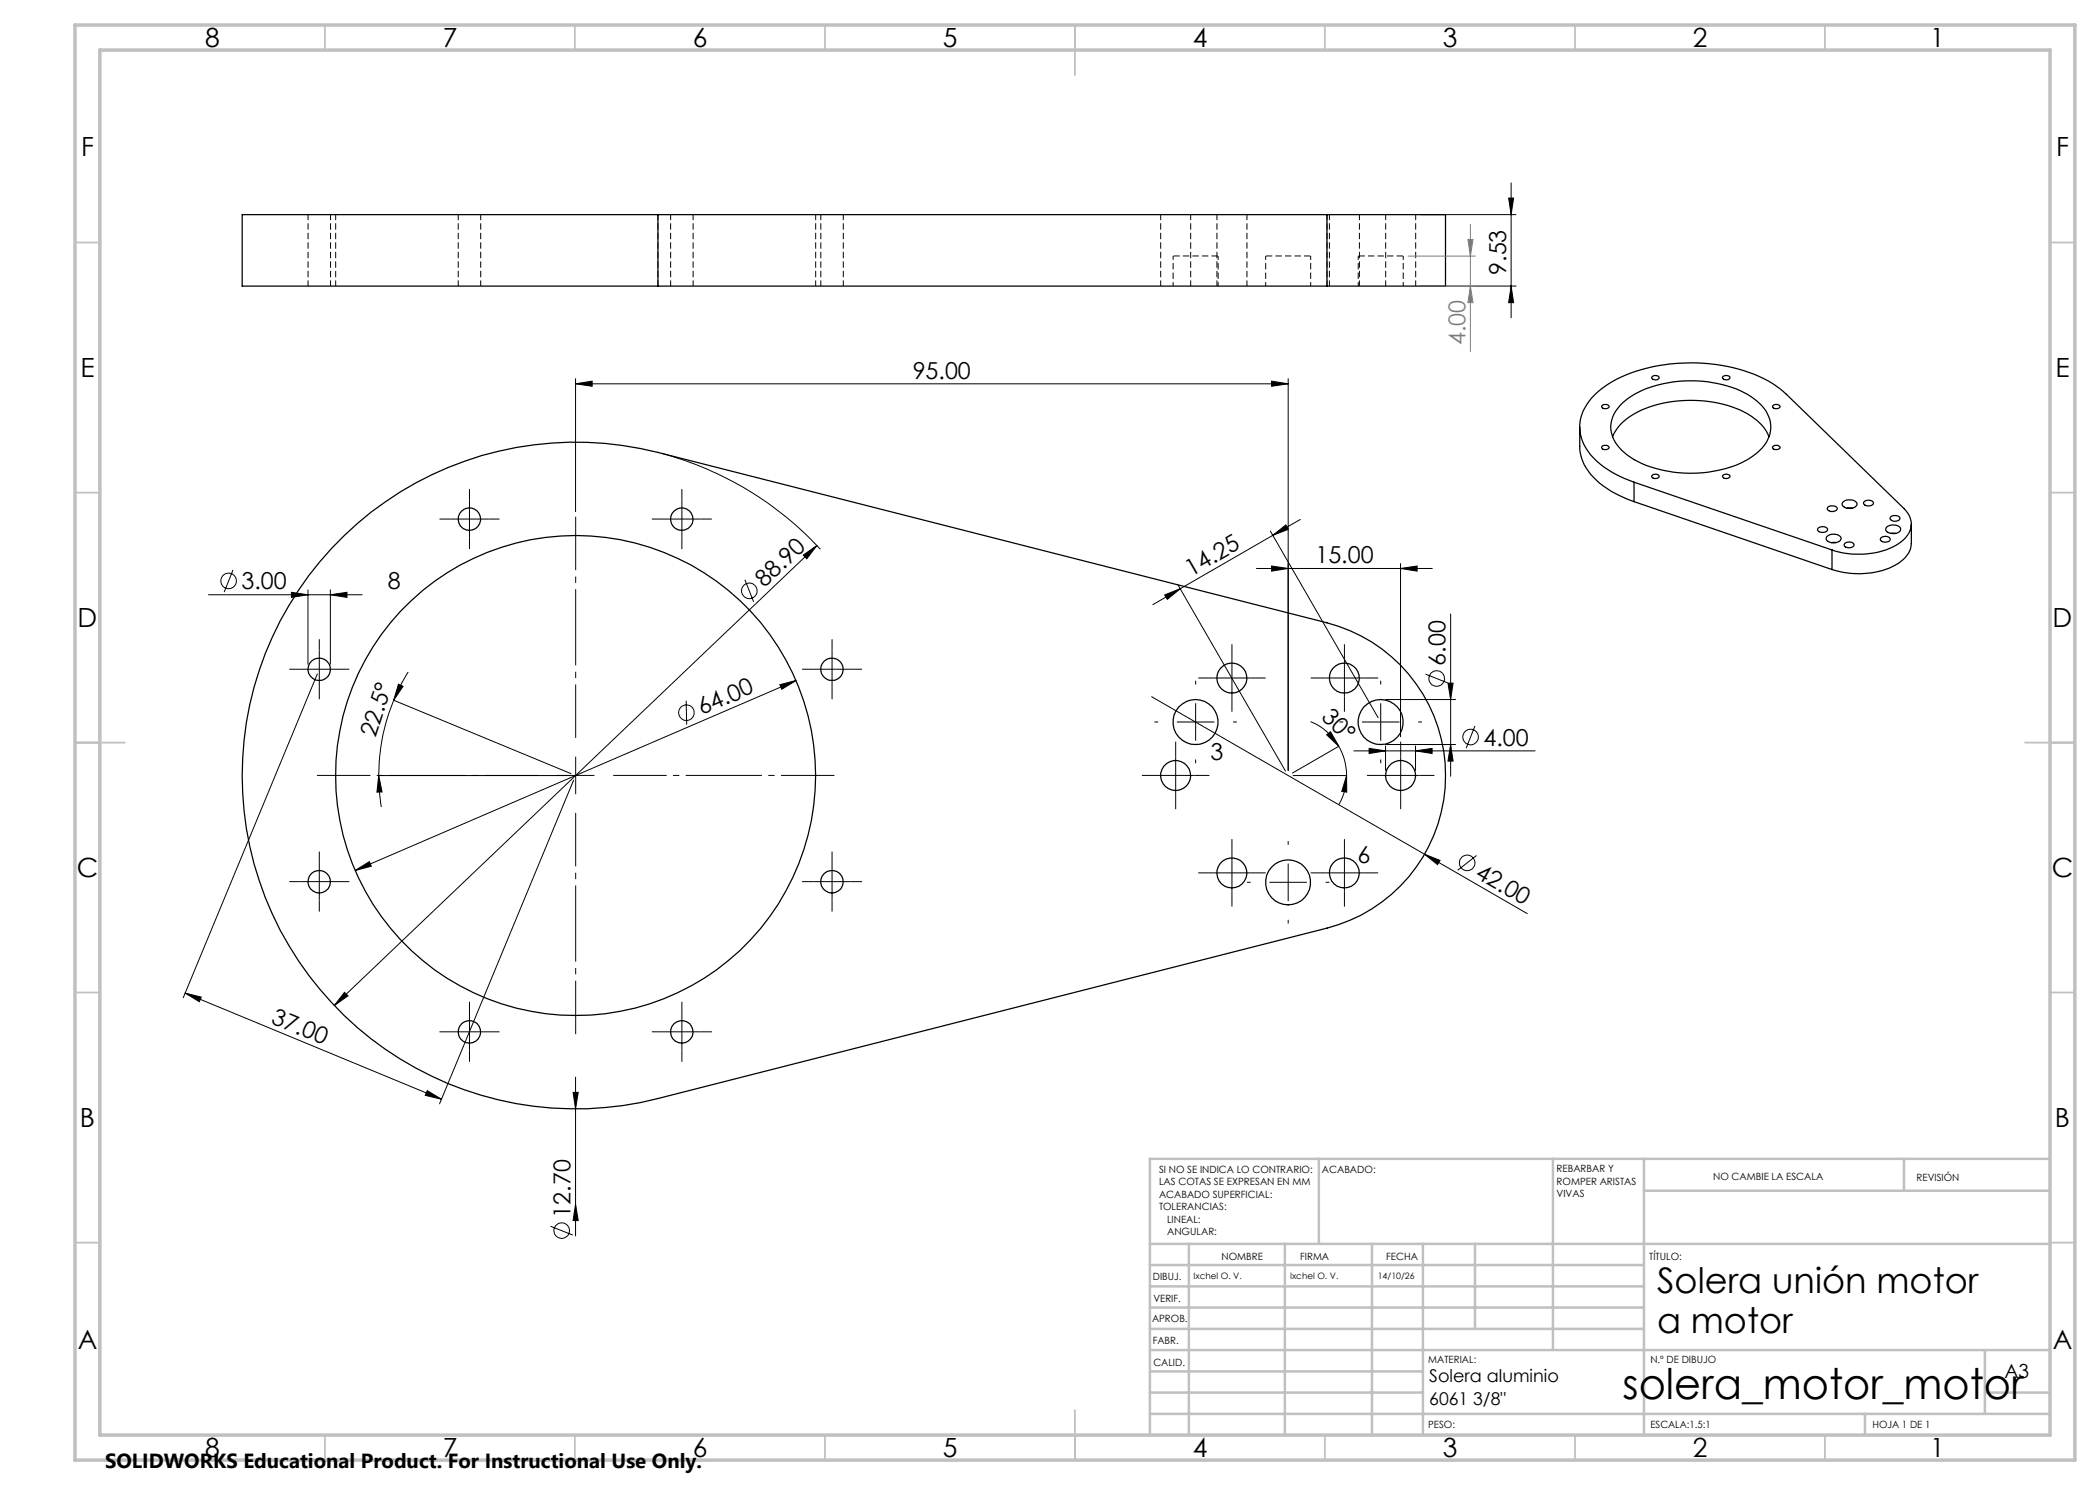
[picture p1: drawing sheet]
<svg xmlns="http://www.w3.org/2000/svg" width="420mm" height="297mm" viewBox="0 0 420 297" stroke-linecap="round" stroke-linejoin="round" font-family="sans-serif">
<g fill="none" stroke="#000" stroke-width=".25">
<path d="M131.6 42.9h-83.2v14.3h83.2M131.6 42.9v14.3M131.6 57.2h133.8M131.6 42.9h133.8M265.4 42.9h23.7v14.3h-23.7M265.4 42.9v14.3M330.4 75.3a.85 .85 0 0 1 1.4 .3 .89 .89 0 0 1-1.5-.1zM344.7 75.2a.96 .96 0 0 1 1.3 .3 .84 .84 0 0 1-.8 .5 .84 .84 0 0 1-.7-.5zM315.9 85.4v3.9a9.5 9.5 0 0 0 4 7.3 22.9 22.9 0 0 0 6.9 3.7M320.4 81.1a.85 .85 0 0 1 1.4 .3 .89 .89 0 0 1-1.5-.1zM320.4 89.3a.81 .81 0 0 1 1.4 .3 .87 .87 0 0 1-1.5-.2zM322.5 87.3a10.6 10.6 0 0 1 6.7-5.6 25.5 25.5 0 0 1 20.3 1.1 9.1 9.1 0 0 1 4.3 4.5"/>
<path d="M324.4 80.7a18.8 18.8 0 0 1 11.3-4.4 24 24 0 0 1 14.5 3 7.9 7.9 0 0 1 4 5.8 7 7 0 0 1-3.4 5.9 22.8 22.8 0 0 1-15.1 3.5 18.2 18.2 0 0 1-11.8-4.9 6 6 0 0 1 .5-8.9zM326.8 96.4a18.2 18.2 0 0 1-9.6-6.7 8 8 0 0 1 1.1-10 22.3 22.3 0 0 1 12.1-6.3 35.2 35.2 0 0 1 23.2 2.8l2.4 1.5 1.3 1.1 23.5 22.9a4 4 0 0 1-.1 6.3 15.3 15.3 0 0 1-13.6 2.2l-.7-.2M326.8 96.4l39.6 13.6M326.8 96.4v3.9M330.4 95.1a.81 .81 0 0 1 1.4 .3 .87 .87 0 0 1-1.5-.2zM344.6 95.1a.8 .8 0 0 1 .8-.3 .8 .8 0 0 1 .6 .6 .88 .88 0 0 1-1.5-.2zM354.6 89.3a.81 .81 0 0 1 1.4 .3 .87 .87 0 0 1-1.5-.2zM354.6 81.1a.85 .85 0 0 1 1.4 .3 .89 .89 0 0 1-1.5-.1zM68.8 107.1a66.5 66.5 0 0 1 62.8-16.6l133.8 34.1a31.5 31.5 0 0 1 23.7 30.5 31.5 31.5 0 0 1-23.7 30.5l-133.8 34.1a66.7 66.7 0 0 1-74.7-32.1 66.7 66.7 0 0 1 11.9-80.5zM326.8 100.3l39.6 13.6M363.6 105.7a1.2 1.2 0 0 1 1.9 .3 1.2 1.2 0 0 1-2-.1zM365.4 107.3a1.97 1.97 0 0 1 2.8 .3 1.42 1.42 0 0 1-2 .9l-.9-.5-.1-.3z"/>
<path d="M365.5 101.5a1.39 1.39 0 0 1 2 .1 1.11 1.11 0 0 1-1 .7 1.11 1.11 0 0 1-1.1-.6zM366.2 108.5h1M366.4 110v3.9M368.6 100.4a1.99 1.99 0 0 1 2.8 .3 1.48 1.48 0 0 1-2 .9l-.9-.5-.1-.3zM369.1 108.6a1.13 1.13 0 0 1 1.7 .4 1.16 1.16 0 0 1-2 0zM369.4 101.6h1M373 100.2a1.13 1.13 0 0 1 1.7 .5 1.21 1.21 0 0 1-2-.1zM376.2 107.6a1.26 1.26 0 0 1 1.8 .2 1.11 1.11 0 0 1-1.8 .4l-.1-.3zM377.5 105.3a2.21 2.21 0 0 1 2.5 .2 .91 .91 0 0 1-1 1.2 1.82 1.82 0 0 1-1.8-.7v-.4zM378.1 103.4a1.34 1.34 0 0 1 1.9 .2 1.11 1.11 0 0 1-1.9 .4l-.1-.3zM378.1 106.7h1M382.3 104.8v3.9a5.6 5.6 0 0 1-3.7 4.6 16.9 16.9 0 0 1-12.2 .6"/>
<circle cx="93.9" cy="103.8" r="2.25"/>
<circle cx="136.3" cy="103.8" r="2.25"/>
<circle cx="63.8" cy="133.9" r="2.25"/>
<circle cx="166.4" cy="133.9" r="2.25"/>
<circle cx="246.4" cy="135.6" r="3"/>
<circle cx="268.9" cy="135.6" r="2.99"/>
<circle cx="115.1" cy="155.1" r="48"/>
<circle cx="235.1" cy="155.1" r="3"/>
<circle cx="239.1" cy="144.4" r="4.5"/>
<circle cx="276.1" cy="144.4" r="4.5"/>
<circle cx="280.1" cy="155.1" r="2.99"/>
<circle cx="63.8" cy="176.3" r="2.26"/>
<circle cx="166.4" cy="176.3" r="2.26"/>
<circle cx="246.4" cy="174.6" r="3"/>
<circle cx="257.6" cy="176.5" r="4.5"/>
<circle cx="268.9" cy="174.6" r="2.99"/>
<circle cx="93.9" cy="206.4" r="2.25"/>
<circle cx="136.3" cy="206.4" r="2.25"/>
</g>
<g fill="none" stroke="#000" stroke-width=".2" stroke-dasharray="1.3 .6" stroke-dashoffset=".2" stroke-linecap="butt">
<path d="M61.6 42.9v14.3M66.1 57.2v-14.3M67.1 42.9v14.3M91.6 42.9v14.3M96.1 57.2v-14.3M131.6 57.2v-14.3M134.1 42.9v14.3M138.6 57.2v-14.3M163.1 57.2v-14.3M164.2 42.9v14.3M168.7 57.2v-14.3M232.1 42.9v14.3"/>
<path d="M238.1 57.2v-14.3M243.4 42.9v14.3M249.4 57.2v-14.3M265.4 57.2v-14.3M265.9 42.9v14.3M271.9 57.2v-14.3M277.1 42.9v14.3M283.1 57.2v-14.3"/>
</g>
<path d="M243.6 51.2h-9M262.1 51.2h-9M280.6 51.2h-9" fill="none" stroke="#000" stroke-width=".2" stroke-dasharray="1.3 .6" stroke-dashoffset="-.1" stroke-linecap="butt"/>
<path d="M234.6 51.2v6M243.6 57.2v-6M253.1 51.2v6M262.1 57.2v-6M271.6 51.2v6M280.6 57.2v-6" fill="none" stroke="#000" stroke-width=".2" stroke-dasharray="1.3 .6" stroke-dashoffset=".5" stroke-linecap="butt"/>
<g fill="none" stroke="#000" stroke-width=".2">
<path d="M301.7 39.6h1l-.5 3.3zM302.2 36.6v27M284.1 42.9h19.1M284.1 57.2h19.1M302.2 57.2l.5 3.3h-1zM115.1 76.8l3.3-.6v1.1zM115.1 75.7v26.6M115.1 76.8h142.5M254.3 76.2l3.3 .6-3.3 .5zM257.6 75.7v78.4M132.5 90.7a66.8 66.8 0 0 1 31.6 19.2M41.7 119h30.7"/>
<path d="M46.6 114l-1.8 4.4M58.3 118.5l3.3 .5-3.3 .5zM61.6 118v14.9M66.1 119l3.3-.5v1zM66.1 118v14.9M149 116l1.7 4.4M160.7 111l2.7-1.9-2 2.7zM163.4 109.1l-96.5 92M232.9 119l3.1-1.2-2.5 2.1zM235.5 116.9l21.6 37.3M236 117.8l-5.4 3.1M251.3 113.7h35.2"/>
<path d="M254.1 106.2l21.5 37.3M254.3 113.2l3.3 .5-3.3 .5zM254.6 107.1l2.6-2.1 .5 .9zM254.6 107.1l-18.6 10.7M260.1 103.9l-5.5 3.2M280.1 113.7l3.3-.5v1zM280.1 112.7v34.7M63.5 134.8l-26.8 64.7M79.7 136.8l.9 .5-1.9 2.7zM81.6 134.4l-1.2 2.1-1.7 3.5M156 136.9l3.2-.8-2.8 1.8zM159.2 136.1l-88.2 38"/>
<path d="M230.3 139.3l54.6 31.5M277.1 139.9h14M285.1 134.8l4.5 1.8M289.6 136.6h1l-.5 3.3zM290.1 122.8v32.5M75.7 155.1l.7 3.3h-1zM75.7 155.1l.1 2.4 .5 3.9M75.7 155.1h38.4M78.7 140a39 39 0 0 0-3 15.1M78.7 140l35.5 14.7M114.7 156l-26.8 64.8M137.2 140.2l.1 4.7"/>
<path d="M258.6 155.1h10.7M262.1 144.3a11.6 11.6 0 0 1 5.7 5M265.3 147l.8-.7 1.7 3zM267.8 149.3a11.6 11.6 0 0 1 1.5 5.8M267.8 149.3l-9.3 5.3M269.3 155.1v3.3l-.9-.1zM269.3 155.1a11.2 11.2 0 0 1-1.6 5.9M270.8 150.2h36.2M273.8 149.7l3.3 .5-3.3 .5zM277.1 149.2v4.9M277.1 148.9h14M283.1 150.2l3.3-.5v1z"/>
<path d="M283.1 149.2v4.9M290.1 148.9l.5 3.3h-1zM295 145.2l-1.8 4.4M71 174.1l2.9-1.8 .4 .9zM284.9 170.8l3.1 1.3-.5 .8zM284.9 170.8l20.6 11.9M295.3 171.1l-3.8 3M37 198.6l3.3 .8-.4 .9zM37 198.6l51.3 21.2M68.9 198.5l.7 .7-2.7 1.9zM85.4 218.1l2.9 1.7-3.2-.7zM114.6 218.5h1l-.5 3.3z"/>
<path d="M115.1 215.4v31.8M110.1 245.2l4.4 1.8M115.1 240.8l.5 3.3h-1z"/>
<circle cx="45.7" cy="116.2" r="1.55"/>
<circle cx="149.9" cy="118.2" r="1.56"/>
<circle cx="287.3" cy="135.7" r="1.55"/>
<circle cx="137.3" cy="142.5" r="1.56"/>
<circle cx="294.1" cy="147.4" r="1.55"/>
<circle cx="293.4" cy="172.6" r="1.55"/>
<circle cx="112.3" cy="246.1" r="1.56"/>
</g>
<g fill="none" stroke="#c0c0c0" stroke-width=".35">
<path d="M65 5v5M115 5v5M165 5v5M215 5v10M265 5v5M315 5v5M365 5v5M15 48.5h5M410 48.5h5M15 98.5h5M410 98.5h5M15 148.5h10"/>
<path d="M405 148.5h10M15 198.5h5M410 198.5h5M15 248.5h5M410 248.5h5M65 287v5M115 287v5M165 287v5M215 282v10M265 287v5M315 287v5M365 287v5"/>
</g>
<g fill="none" stroke="#c0c0c0" stroke-width=".5">
<path d="M263.8 231.8v17M310.6 231.8v38.2M328.8 231.8v55.2M328.8 238.2h81.2M380.8 231.8v6.4M410 231.8h-180v55.2M230 248.8h180M230 257.3h98.8M230 253h98.8M237.8 248.8v38.2M257 248.8v38.2M274.4 248.8v38.2"/>
<path d="M284.6 248.8v38.2M295 248.8v17M230 265.8h98.8M230 261.5h98.8M230 278.5h54.6M230 274.3h54.6M230 270h180M397 278.5h13M397 270v12.8M230 282.8h180M373 282.8v4.2"/>
</g>
<path d="M15 5h400v287h-400zM20 10h390v277h-390z" fill="none" stroke="#c0c0c0" stroke-width=".7"/>
<g fill="#000">
<path d="M301.7 39.6h1l-.5 3.3zM302.2 57.2l.5 3.3h-1zM115.1 76.8l3.3-.6v1.1zM254.3 76.2l3.3 .6-3.3 .5zM58.3 118.5l3.3 .5-3.3 .5zM66.1 119l3.3-.5v1zM160.7 111l2.7-1.9-2 2.7zM232.9 119l3.1-1.2-2.5 2.1zM254.6 107.1l2.6-2.1 .5 .9zM254.3 113.2l3.3 .5-3.3 .5zM280.1 113.7l3.3-.5v1zM156 136.9l3.2-.8-2.8 1.8z"/>
<path d="M289.6 136.6h1l-.5 3.3zM75.7 155.1l.7 3.3h-1zM79.7 136.8l.9 .5-1.9 2.7zM265.3 147l.8-.7 1.7 3zM269.3 155.1v3.3l-.9-.1zM273.8 149.7l3.3 .5-3.3 .5zM283.1 150.2l3.3-.5v1zM290.1 148.9l.5 3.3h-1zM71 174.1l2.9-1.8 .4 .9zM284.9 170.8l3.1 1.3-.5 .8zM37 198.6l3.3 .8-.4 .9zM68.9 198.5l.7 .7-2.7 1.9z"/>
<path d="M85.4 218.1l2.9 1.7-3.2-.7zM114.6 218.5h1l-.5 3.3zM115.1 240.8l.5 3.3h-1z"/>
</g>
<g fill="none" stroke="#000" stroke-width=".2" stroke-dasharray="15.2 1.3 1.3 1.3" stroke-linecap="butt">
<path d="M90.1 103.8h-2.2M93.9 103.8v-3.7M93.9 103.8h-3.8M93.9 103.8v3.8M93.9 103.8h3.7M93.9 100.1v-2.3M93.9 107.6v2.2M97.6 103.8h2.3M132.6 103.8h-2.2M136.4 103.8v-3.7M136.4 103.8h-3.8M136.4 103.8v3.8"/>
<path d="M136.4 103.8h3.7M136.4 100.1v-2.3M136.4 107.6v2.2M140.1 103.8h2.3M60.1 133.8h-2.2M63.9 133.8v-3.7M63.9 133.8h-3.8M63.9 133.8v3.8M63.9 133.8h3.7M63.9 130.1v-2.3M63.9 137.6v2.2M67.6 133.8h2.3"/>
<path d="M162.7 133.8h-2.3M166.4 133.8v-3.7M166.4 133.8h-3.7M166.4 133.8v3.8M166.4 133.8h3.8M166.4 130.1v-2.3M166.4 137.6v2.2M170.2 133.8h2.2M239.1 136.9v-.8M242.6 135.6h-3M246.4 135.6v-3.7M246.4 135.6h-3.8"/>
<path d="M246.4 135.6v3.8M246.4 135.6h3.7M246.4 131.9v-3M246.4 139.4v3M250.1 135.6h3M265.1 135.6h-3M268.9 135.6v-3.7M268.9 135.6h-3.8M268.9 135.6v3.8M268.9 135.6h3.7M268.9 131.9v-3M268.9 139.4v3"/>
<path d="M272.6 135.6h3M276.1 136.9v-.8M115.1 155.1v-3.8M115.1 155.1h-3.7M115.1 155.1v3.7M115.1 155.1h3.8M231.4 155.1h-3M231.6 144.4h-.7M235.1 155.1v-3.8M235.1 155.1h-3.7M235.1 155.1v3.7M235.1 155.1h3.8"/>
<path d="M235.1 151.3v-3M235.1 158.8v3M238.9 155.1h3M239.1 144.4v-3.8M239.1 144.4h-3.7M239.1 144.4v3.7M239.1 144.4h3.8M239.1 151.9v.7M246.6 144.4h.8M268.6 144.4h-.7M276.1 144.4v-3.8M276.1 144.4h-3.7"/>
<path d="M276.1 144.4v3.7M276.1 144.4h3.8M276.1 151.9v.7M276.4 155.1h-3M280.1 155.1v-3.8M280.1 155.1h-3.7M280.1 155.1v3.7M280.1 155.1h3.8M280.1 151.3v-3M280.1 158.8v3M283.6 144.4h.8M283.9 155.1h3"/>
<path d="M60.1 176.3h-2.2M63.9 176.3v-3.7M63.9 176.3h-3.8M63.9 176.3v3.8M63.9 176.3h3.7M63.9 172.6v-2.3M67.6 176.3h2.3M162.7 176.3h-2.3M166.4 176.3v-3.7M166.4 176.3h-3.7M166.4 176.3v3.8M166.4 176.3h3.8"/>
<path d="M166.4 172.6v-2.3M170.2 176.3h2.2M242.6 174.6h-3M246.4 174.6v-3.8M246.4 174.6h-3.8M246.4 174.6v3.7M246.4 174.6h3.7M246.4 170.8v-3M246.4 178.3v3M250.1 174.6h3M250.1 176.5h-.7M257.6 176.5v-3.8"/>
<path d="M257.6 176.5h-3.7M257.6 176.5v3.7M257.6 176.5h3.8M257.6 169v-.8M265.1 174.6h-3M265.1 176.5h.8M268.9 174.6v-3.8M268.9 174.6h-3.8M268.9 174.6v3.7M268.9 174.6h3.7M268.9 170.8v-3M268.9 178.3v3"/>
<path d="M272.6 174.6h3M63.9 180.1v2.2M166.4 180.1v2.2M257.6 184v.7M90.1 206.4h-2.2M93.9 206.4v-3.8M93.9 206.4h-3.8M93.9 206.4v3.7M93.9 206.4h3.7M93.9 202.6v-2.2M93.9 210.1v2.3M97.6 206.4h2.3"/>
<path d="M132.6 206.4h-2.2M136.4 206.4v-3.8M136.4 206.4h-3.8M136.4 206.4v3.7M136.4 206.4h3.7M136.4 202.6v-2.2M136.4 210.1v2.3M140.1 206.4h2.3"/>
</g>
<path d="M107.6 155.1h-44.2M115.1 147.6v-44.3M122.6 155.1h44.3M115.1 162.6v44.2" fill="none" stroke="#000" stroke-width=".2" stroke-dasharray="15.2 1.3 1.3 1.3" stroke-dashoffset="4.5" stroke-linecap="butt"/>
<path d="M281.6 51.2h13.5M284.1 57.2h11M294.1 57.2l.5 3.3h-1zM294.1 44.9v25.4" fill="none" stroke="#808080" stroke-width=".2"/>
<path d="M294.1 57.2l.5 3.3h-1z" fill="#808080"/>
<path d="M293.6 47.9h1l-.5 3.3z" fill="none" stroke="#808080" stroke-width=".2"/>
<path d="M293.6 47.9h1l-.5 3.3z" fill="#808080"/>
<text font-size="8.5" x="324.5" y="279.7">solera_motor_motor</text>
<g font-size="7.1">
<text x="331.4" y="258.6">Solera unión motor</text>
<text x="331.4" y="266.7">a motor</text>
</g>
<g font-size="5.3">
<text x="41" y="9.5">8</text>
<text x="88.5" y="9.5">7</text>
<text x="138.5" y="9.5">6</text>
<text x="188.5" y="9.5">5</text>
<text x="238.5" y="9.5">4</text>
<text x="288.5" y="9.5">3</text>
<text x="338.5" y="9.5">2</text>
<text x="386" y="9.5">1</text>
<text x="16.2" y="31.2">F</text>
<text x="411.2" y="31.2">F</text>
<text x="16.1" y="75.5">E</text>
<text x="411.1" y="75.5">E</text>
<text x="15.5" y="125.5">D</text>
<text x="410.5" y="125.5">D</text>
<text x="15.4" y="175.5">C</text>
<text x="410.4" y="175.5">C</text>
<text x="16" y="225.5">B</text>
<text x="411" y="225.5">B</text>
<text x="15.5" y="269.7">A</text>
<text x="410.5" y="269.7">A</text>
<text x="41" y="291.5">8</text>
<text x="88.5" y="291.5">7</text>
<text x="138.5" y="291.5">6</text>
<text x="188.5" y="291.5">5</text>
<text x="238.5" y="291.5">4</text>
<text x="288.5" y="291.5">3</text>
<text x="338.5" y="291.5">2</text>
<text x="386" y="291.5">1</text>
</g>
<g font-size="4.7">
<text x="301.2" y="55" transform="rotate(-90 301.2 55)">9.53</text>
<text x="182.5" y="75.7">95.00</text>
<text x="263.1" y="112.7">15.00</text>
<text x="48.3" y="117.9">3.00</text>
<text x="77.6" y="117.8">8</text>
<text x="152.9" y="117.6" transform="rotate(-44 152.9 117.6)">88.90</text>
<text x="238.2" y="115.3" transform="rotate(-30 238.2 115.3)">14.25</text>
<text x="289.1" y="133.1" transform="rotate(-90 289.1 133.1)">6.00</text>
<text x="140.3" y="143.1" transform="rotate(-23 140.3 143.1)">64.00</text>
<text x="264.1" y="143.6" transform="rotate(45 264.1 143.6)">30°</text>
<text x="75.1" y="147.6" transform="rotate(-72 75.1 147.6)">22.5°</text>
<text x="296.7" y="149.1">4.00</text>
<text x="242.1" y="152">3</text>
<text x="271.5" y="172.6">6</text>
<text x="294.8" y="175.3" transform="rotate(30 294.8 175.3)">42.00</text>
<text x="54.1" y="204.5" transform="rotate(22 54.1 204.5)">37.00</text>
<text x="114.1" y="243.5" transform="rotate(-90 114.1 243.5)">12.70</text>
</g>
<text font-size="4.7" fill="#808080" x="293.1" y="69" transform="rotate(-90 293.1 69)">4.00</text>
<text font-size="4.1" x="21" y="293.7">SOLIDWORKS Educational Product. For Instructional Use Only.</text>
<text font-size="3.9" x="400.9" y="275.5">A3</text>
<g font-size="3.5">
<text x="285.8" y="276.4">Solera aluminio</text>
<text x="285.8" y="280.9">6061 3/8&quot;</text>
</g>
<g font-size="2">
<text x="231.8" y="234.6">SI NO SE INDICA LO CONTRARIO:</text>
<text x="231.8" y="237.1">LAS COTAS SE EXPRESAN EN MM</text>
<text x="231.8" y="239.6">ACABADO SUPERFICIAL:</text>
<text x="264.4" y="234.6">ACABADO:</text>
<text x="311.3" y="234.5">REBARBAR Y</text>
<text x="311.3" y="237">ROMPER ARISTAS</text>
<text x="311.3" y="239.5">VIVAS</text>
<text x="342.6" y="236">NO CAMBIE LA ESCALA</text>
<text x="383.3" y="236.2">REVISIÓN</text>
<text x="231.8" y="242.1">TOLERANCIAS:</text>
<text x="233.4" y="244.6">LINEAL:</text>
<text x="233.4" y="247.1">ANGULAR:</text>
<text x="244.3" y="252">NOMBRE</text>
<text x="260" y="251.9">FIRMA</text>
<text x="277.2" y="251.9">FECHA</text>
<text x="329.9" y="251.9">TÍTULO:</text>
<text x="230.6" y="256.1">DIBUJ.</text>
<text x="230.7" y="260.3">VERIF.</text>
<text x="230.4" y="264.4">APROB.</text>
<text x="230.5" y="268.8">FABR.</text>
<text x="230.7" y="273.1">CALID.</text>
<text x="285.6" y="272.5">MATERIAL:</text>
<text x="330.1" y="272.5">N.º DE DIBUJO</text>
<text x="285.6" y="285.5">PESO:</text>
<text x="330.1" y="285.6">ESCALA:1.5:1</text>
<text x="374.5" y="285.6">HOJA 1 DE 1</text>
</g>
<g font-size="1.8">
<text x="238.7" y="255.7">Ixchel O. V.</text>
<text x="258" y="255.7">Ixchel O. V.</text>
<text x="275.5" y="255.9">14/10/26</text>
</g>
</svg>
